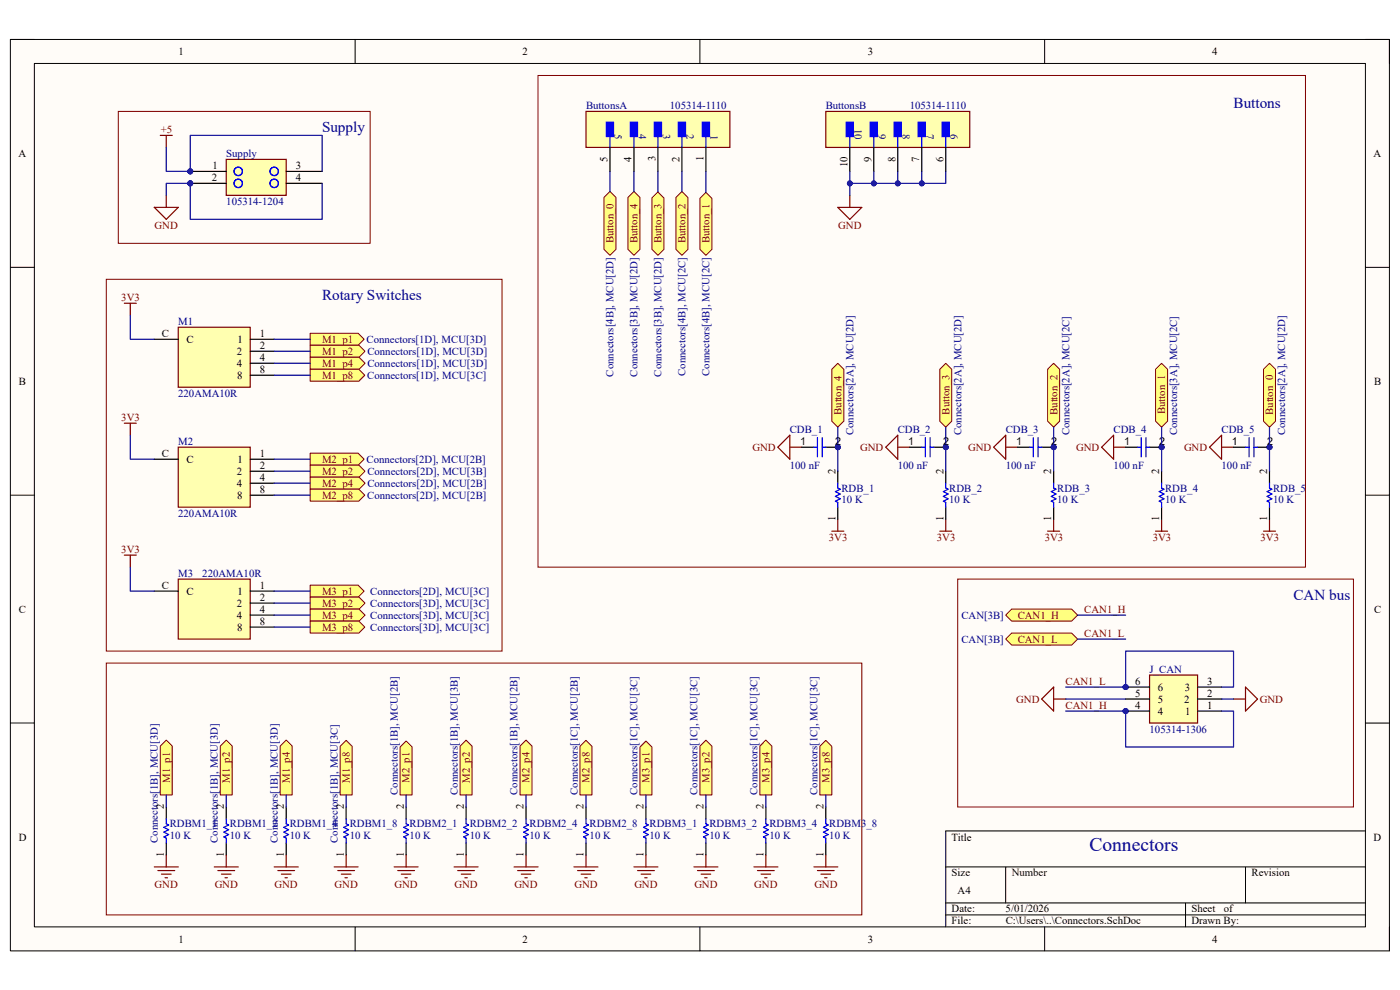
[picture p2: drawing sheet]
<svg xmlns="http://www.w3.org/2000/svg" width="297mm" height="210mm" viewBox="0 0 297 210" stroke-linecap="round" stroke-linejoin="round" font-family="sans-serif">
<path d="M2.2 8.4h292.6v193.3h-292.6z" fill-rule="evenodd" fill="#fffcf8"/>
<path d="M2.2 8.4h292.6v193.3h-292.6z" fill="none" stroke="#000" stroke-width=".21"/>
<path d="M7.3 13.5h282.4v183.1h-282.4z" fill-rule="evenodd" fill="#fffcf8"/>
<g fill="none" stroke="#000" stroke-width=".21">
<path d="M2.2 8.4h5.1M7.3 13.5h282.4v183.1h-282.4zM75.3 8.4v5.1M148.5 8.4v5.1M221.6 8.4v5.1M289.7 8.4h5.1v5.1M2.2 56.7h5.1M289.7 56.7h5.1M2.2 105h5.1M289.7 105.1h5.1M2.2 153.4h5.1M289.7 153.4h5.1"/>
<path d="M289.7 176.3h-89.1v20.3M75.3 196.6v5.1M148.5 196.6v5.1M200.6 183.9h89.1M200.6 191.5h89.1M200.6 194.1h89.1M213.4 183.9v7.6M221.6 196.6v5.1M251.5 191.5v5.1M264.2 183.9v7.6M294.8 196.6v5.1"/>
</g>
<circle cx="40.4" cy="36.4" r=".51" fill="#000080"/>
<circle cx="40.4" cy="36.4" r=".51" fill="none" stroke="#000080" stroke-width=".21"/>
<circle cx="40.4" cy="38.9" r=".51" fill="#000080"/>
<circle cx="40.4" cy="38.9" r=".51" fill="none" stroke="#000080" stroke-width=".21"/>
<path d="M48 33.8h12.7v7.6h-12.7z" fill-rule="evenodd" fill="#ffffb0"/>
<path d="M48 33.8h12.7v7.6h-12.7z" fill="none" stroke="#800000" stroke-width=".25"/>
<path d="M40.4 36.4h7.6" fill="none" stroke="#000" stroke-width=".25"/>
<circle cx="40.4" cy="36.4" r=".51" fill="#000080"/>
<circle cx="40.4" cy="36.4" r=".51" fill="none" stroke="#000080" stroke-width=".21"/>
<path d="M40.4 38.9h7.6" fill="none" stroke="#000" stroke-width=".25"/>
<circle cx="40.4" cy="38.9" r=".51" fill="#000080"/>
<circle cx="40.4" cy="38.9" r=".51" fill="none" stroke="#000080" stroke-width=".21"/>
<path d="M60.7 36.4h7.6M60.7 38.9h7.6" fill="none" stroke="#000" stroke-width=".25"/>
<g fill="none" stroke="#00f" stroke-width=".25">
<circle cx="50.5" cy="38.9" r=".89"/>
<circle cx="50.5" cy="36.4" r=".89"/>
<circle cx="58.2" cy="36.4" r=".89"/>
<circle cx="58.2" cy="38.9" r=".89"/>
</g>
<path d="M34 28.7h2.5M35.3 28.7v2.6M32.7 44h5.1l-2.5 2.5zM35.3 41.4v2.6M176.5 112.7h2.5M177.7 110.1v2.6" fill="none" stroke="#800000" stroke-width=".25"/>
<path d="M25.1 23.6h53.4v28h-53.4z" fill="none" stroke="#800000" stroke-width=".21"/>
<path d="M133.2 41.9l1.3-1.3 1.3 1.3v11l-1.3 1.3-1.3-1.3z" fill-rule="evenodd" fill="#ffff80"/>
<path d="M133.2 41.9l1.3-1.3 1.3 1.3v11l-1.3 1.3-1.3-1.3z" fill="none" stroke="#800000" stroke-width=".21"/>
<path d="M139.6 40.7l1.3 1.3v10.9l-1.3 1.3-1.3-1.3v-10.9z" fill-rule="evenodd" fill="#ffff80"/>
<path d="M139.6 40.7l1.3 1.3v10.9l-1.3 1.3-1.3-1.3v-10.9z" fill="none" stroke="#800000" stroke-width=".21"/>
<path d="M143.4 41.9l1.3-1.3 1.2 1.3v11l-1.2 1.3-1.3-1.3z" fill-rule="evenodd" fill="#ffff80"/>
<path d="M143.4 41.9l1.3-1.3 1.2 1.3v11l-1.2 1.3-1.3-1.3z" fill="none" stroke="#800000" stroke-width=".21"/>
<path d="M149.8 40.8l1.2 1.3v10.8l-1.2 1.3-1.3-1.3v-10.8z" fill-rule="evenodd" fill="#ffff80"/>
<path d="M149.8 40.8l1.2 1.3v10.8l-1.2 1.3-1.3-1.3v-10.8z" fill="none" stroke="#800000" stroke-width=".21"/>
<path d="M129.4 40.6l1.3 1.3v11l-1.3 1.3-1.3-1.3v-11z" fill-rule="evenodd" fill="#ffff80"/>
<path d="M129.4 40.6l1.3 1.3v11l-1.3 1.3-1.3-1.3v-11z" fill="none" stroke="#800000" stroke-width=".21"/>
<path d="M176.5 78.3l1.2-1.2 1.3 1.2v11.1l-1.3 1.2-1.2-1.2z" fill-rule="evenodd" fill="#ffff80"/>
<path d="M176.5 78.3l1.2-1.2 1.3 1.2v11.1l-1.3 1.2-1.2-1.2z" fill="none" stroke="#800000" stroke-width=".21"/>
<path d="M167.6 92.3v5.1l-2.6-2.5zM167.6 94.9h2.5M199.4 112.7h2.5M200.6 110.1v2.6" fill="none" stroke="#800000" stroke-width=".25"/>
<path d="M200.6 77.1l1.3 1.2v11.1l-1.3 1.2-1.2-1.2v-11.1z" fill-rule="evenodd" fill="#ffff80"/>
<path d="M200.6 77.1l1.3 1.2v11.1l-1.3 1.2-1.2-1.2v-11.1z" fill="none" stroke="#800000" stroke-width=".21"/>
<path d="M187.9 94.9l2.6-2.6v5.1zM190.5 94.9h2.5M222.3 112.7h2.5M223.5 110.1v2.6" fill="none" stroke="#800000" stroke-width=".25"/>
<path d="M222.3 78.3l1.2-1.2 1.3 1.2v11.1l-1.3 1.2-1.2-1.2z" fill-rule="evenodd" fill="#ffff80"/>
<path d="M222.3 78.3l1.2-1.2 1.3 1.2v11.1l-1.3 1.2-1.2-1.2z" fill="none" stroke="#800000" stroke-width=".21"/>
<path d="M210.8 94.9l2.6-2.6v5.1zM213.4 94.9h2.5M245.2 112.7h2.5M246.4 110.1v2.6" fill="none" stroke="#800000" stroke-width=".25"/>
<path d="M245.2 78.3l1.2-1.2 1.3 1.2v11.1l-1.3 1.2-1.2-1.2z" fill-rule="evenodd" fill="#ffff80"/>
<path d="M245.2 78.3l1.2-1.2 1.3 1.2v11.1l-1.3 1.2-1.2-1.2z" fill="none" stroke="#800000" stroke-width=".21"/>
<path d="M236.3 92.3v5.1l-2.6-2.5zM236.3 94.9h2.5M268.1 112.7h2.5M269.3 110.1v2.6" fill="none" stroke="#800000" stroke-width=".25"/>
<path d="M268.1 78.3l1.2-1.2 1.3 1.2v11.1l-1.3 1.2-1.2-1.2z" fill-rule="evenodd" fill="#ffff80"/>
<path d="M268.1 78.3l1.2-1.2 1.3 1.2v11.1l-1.3 1.2-1.2-1.2z" fill="none" stroke="#800000" stroke-width=".21"/>
<path d="M256.6 94.9l2.6-2.6v5.1zM259.2 94.9h2.5" fill="none" stroke="#800000" stroke-width=".25"/>
<path d="M37.8 69.4h15.3v12.7h-15.3z" fill-rule="evenodd" fill="#ffffb0"/>
<path d="M37.8 69.4h15.3v12.7h-15.3z" fill="none" stroke="#800000" stroke-width=".25"/>
<path d="M32.7 72h5.1M53.1 72h5.1M53.1 74.5h5.1M53.1 77.1h5.1M53.1 79.6h5.1" fill="none" stroke="#000" stroke-width=".25"/>
<path d="M37.8 94.9h15.3v12.7h-15.3z" fill-rule="evenodd" fill="#ffffb0"/>
<path d="M26.4 64.3h2.5M27.6 64.3v2.6M26.4 89.8h2.5M27.6 89.8v2.5M37.8 94.9h15.3v12.7h-15.3z" fill="none" stroke="#800000" stroke-width=".25"/>
<path d="M32.7 97.4h5.1M53.1 97.4h5.1M53.1 100h5.1M53.1 102.5h5.1M53.1 105h5.1" fill="none" stroke="#000" stroke-width=".25"/>
<path d="M65.8 70.7h10.2l1.2 1.3-1.2 1.2h-10.2z" fill-rule="evenodd" fill="#ffff80"/>
<path d="M65.8 70.7h10.2l1.2 1.3-1.2 1.2h-10.2z" fill="none" stroke="#800000" stroke-width=".21"/>
<path d="M65.8 73.2h10.4l1.2 1.3-1.2 1.3h-10.4z" fill-rule="evenodd" fill="#ffff80"/>
<path d="M65.8 73.2h10.4l1.2 1.3-1.2 1.3h-10.4z" fill="none" stroke="#800000" stroke-width=".21"/>
<path d="M65.8 75.8h10.4l1.2 1.3-1.2 1.2h-10.4z" fill-rule="evenodd" fill="#ffff80"/>
<path d="M65.8 75.8h10.4l1.2 1.3-1.2 1.2h-10.4z" fill="none" stroke="#800000" stroke-width=".21"/>
<path d="M65.8 78.3h10.3l1.3 1.3-1.3 1.3h-10.3z" fill-rule="evenodd" fill="#ffff80"/>
<path d="M65.8 78.3h10.3l1.3 1.3-1.3 1.3h-10.3z" fill="none" stroke="#800000" stroke-width=".21"/>
<path d="M65.8 96.1h10.2l1.2 1.3-1.2 1.3h-10.2z" fill-rule="evenodd" fill="#ffff80"/>
<path d="M65.8 96.1h10.2l1.2 1.3-1.2 1.3h-10.2z" fill="none" stroke="#800000" stroke-width=".21"/>
<path d="M65.8 98.7h10.4l1.2 1.3-1.2 1.2h-10.4z" fill-rule="evenodd" fill="#ffff80"/>
<path d="M65.8 98.7h10.4l1.2 1.3-1.2 1.2h-10.4z" fill="none" stroke="#800000" stroke-width=".21"/>
<path d="M65.8 101.2h10.4l1.2 1.3-1.2 1.3h-10.4z" fill-rule="evenodd" fill="#ffff80"/>
<path d="M65.8 101.2h10.4l1.2 1.3-1.2 1.3h-10.4z" fill="none" stroke="#800000" stroke-width=".21"/>
<path d="M65.8 103.8h10.3l1.3 1.2-1.3 1.3h-10.3z" fill-rule="evenodd" fill="#ffff80"/>
<path d="M114.1 16h162.9v104.3h-162.9zM22.6 59.3h83.9v78.8h-83.9zM65.8 103.8h10.3l1.3 1.2-1.3 1.3h-10.3z" fill="none" stroke="#800000" stroke-width=".21"/>
<path d="M37.8 122.9h15.3v12.7h-15.3z" fill-rule="evenodd" fill="#ffffb0"/>
<path d="M26.4 117.8h2.5M27.6 117.8v2.5M37.8 122.9h15.3v12.7h-15.3z" fill="none" stroke="#800000" stroke-width=".25"/>
<path d="M32.7 125.4h5.1M53.1 125.4h5.1M53.1 127.9h5.1M53.1 130.5h5.1M53.1 133h5.1" fill="none" stroke="#000" stroke-width=".25"/>
<path d="M65.8 124.1h10.2l1.2 1.3-1.2 1.3h-10.2z" fill-rule="evenodd" fill="#ffff80"/>
<path d="M65.8 124.1h10.2l1.2 1.3-1.2 1.3h-10.2z" fill="none" stroke="#800000" stroke-width=".21"/>
<path d="M65.8 126.7h10.4l1.2 1.2-1.2 1.3h-10.4z" fill-rule="evenodd" fill="#ffff80"/>
<path d="M65.8 126.7h10.4l1.2 1.2-1.2 1.3h-10.4z" fill="none" stroke="#800000" stroke-width=".21"/>
<path d="M65.8 129.2h10.4l1.2 1.3-1.2 1.3h-10.4z" fill-rule="evenodd" fill="#ffff80"/>
<path d="M65.8 129.2h10.4l1.2 1.3-1.2 1.3h-10.4z" fill="none" stroke="#800000" stroke-width=".21"/>
<path d="M65.8 131.8h10.3l1.3 1.2-1.3 1.3h-10.3z" fill-rule="evenodd" fill="#ffff80"/>
<path d="M65.8 131.8h10.3l1.3 1.2-1.3 1.3h-10.3z" fill="none" stroke="#800000" stroke-width=".21"/>
<g fill="none" stroke="#800000" stroke-width=".25">
<path d="M32.7 183.9h5.1M33.5 184.7h3.6M34.3 185.4h2M35 186.2h.5M35.3 181.4v2.5M45.5 183.9h5M46.2 184.7h3.6M47 185.4h2M47.7 186.2h.5M48 181.4v2.5M58.2 183.9h5.1M58.9 184.7h3.6"/>
<path d="M59.7 185.4h2M60.5 186.2h.5M60.7 181.4v2.5M70.9 183.9h5.1M71.7 184.7h3.5M72.4 185.4h2.1M73.2 186.2h.5M73.4 181.4v2.5M83.6 183.9h5.1M84.4 184.7h3.5M85.1 185.4h2.1M85.9 186.2h.5"/>
<path d="M86.2 181.4v2.5M96.3 183.9h5.1M97.1 184.7h3.6M97.9 185.4h2M98.6 186.2h.5M98.9 181.4v2.5M109.1 183.9h5M109.8 184.7h3.6M110.6 185.4h2M111.3 186.2h.6M111.6 181.4v2.5M121.8 183.9h5.1"/>
<path d="M122.5 184.7h3.6M123.3 185.4h2M124.1 186.2h.5M124.3 181.4v2.5M134.5 183.9h5.1M135.3 184.7h3.5M136 185.4h2.1M136.8 186.2h.5M137 181.4v2.5M147.2 183.9h5.1M148 184.7h3.5M148.7 185.4h2.1"/>
<path d="M149.5 186.2h.5M149.8 181.4v2.5M159.9 183.9h5.1M160.7 184.7h3.6M161.5 185.4h2M162.2 186.2h.5M162.5 181.4v2.5M172.7 183.9h5M173.4 184.7h3.6M174.2 185.4h2M174.9 186.2h.6M175.2 181.4v2.5"/>
</g>
<path d="M34 158.3l1.3-1.3 1.2 1.3v10.3h-2.5z" fill-rule="evenodd" fill="#ffff80"/>
<path d="M34 158.3l1.3-1.3 1.2 1.3v10.3h-2.5z" fill="none" stroke="#800000" stroke-width=".21"/>
<path d="M48 157l1.3 1.3v10.3h-2.6v-10.3z" fill-rule="evenodd" fill="#ffff80"/>
<path d="M48 157l1.3 1.3v10.3h-2.6v-10.3z" fill="none" stroke="#800000" stroke-width=".21"/>
<path d="M60.7 157l1.3 1.3v10.3h-2.6v-10.3z" fill-rule="evenodd" fill="#ffff80"/>
<path d="M60.7 157l1.3 1.3v10.3h-2.6v-10.3z" fill="none" stroke="#800000" stroke-width=".21"/>
<path d="M72.2 158.3l1.2-1.2 1.3 1.2v10.3h-2.5z" fill-rule="evenodd" fill="#ffff80"/>
<path d="M72.2 158.3l1.2-1.2 1.3 1.2v10.3h-2.5z" fill="none" stroke="#800000" stroke-width=".21"/>
<path d="M84.9 158.5l1.3-1.3 1.2 1.3v10.1h-2.5z" fill-rule="evenodd" fill="#ffff80"/>
<path d="M84.9 158.5l1.3-1.3 1.2 1.3v10.1h-2.5z" fill="none" stroke="#800000" stroke-width=".21"/>
<path d="M97.6 158.3l1.3-1.3 1.2 1.3v10.3h-2.5z" fill-rule="evenodd" fill="#ffff80"/>
<path d="M97.6 158.3l1.3-1.3 1.2 1.3v10.3h-2.5z" fill="none" stroke="#800000" stroke-width=".21"/>
<path d="M111.6 157l1.3 1.3v10.3h-2.6v-10.3z" fill-rule="evenodd" fill="#ffff80"/>
<path d="M111.6 157l1.3 1.3v10.3h-2.6v-10.3z" fill="none" stroke="#800000" stroke-width=".21"/>
<path d="M123 158.3l1.3-1.2 1.3 1.2v10.3h-2.6z" fill-rule="evenodd" fill="#ffff80"/>
<path d="M123 158.3l1.3-1.2 1.3 1.2v10.3h-2.6z" fill="none" stroke="#800000" stroke-width=".21"/>
<path d="M135.8 158.5l1.2-1.3 1.3 1.3v10.1h-2.5z" fill-rule="evenodd" fill="#ffff80"/>
<path d="M135.8 158.5l1.2-1.3 1.3 1.3v10.1h-2.5z" fill="none" stroke="#800000" stroke-width=".21"/>
<path d="M148.5 158.3l1.3-1.3 1.2 1.3v10.3h-2.5z" fill-rule="evenodd" fill="#ffff80"/>
<path d="M148.5 158.3l1.3-1.3 1.2 1.3v10.3h-2.5z" fill="none" stroke="#800000" stroke-width=".21"/>
<path d="M162.5 157l1.2 1.3v10.3h-2.5v-10.3z" fill-rule="evenodd" fill="#ffff80"/>
<path d="M162.5 157l1.2 1.3v10.3h-2.5v-10.3z" fill="none" stroke="#800000" stroke-width=".21"/>
<path d="M175.2 157.1l1.3 1.2v10.3h-2.6v-10.3z" fill-rule="evenodd" fill="#ffff80"/>
<path d="M22.6 140.7h160.2v53.4h-160.2zM175.2 157.1l1.3 1.2v10.3h-2.6v-10.3z" fill="none" stroke="#800000" stroke-width=".21"/>
<path d="M175.2 23.6h30.5v7.7h-30.5z" fill-rule="evenodd" fill="#ffffb0"/>
<path d="M175.2 23.6h30.5v7.7h-30.5z" fill="none" stroke="#800000" stroke-width=".25"/>
<path d="M199.9 25.9h1.5v3.1h-1.5z" fill-rule="evenodd" fill="#00f"/>
<path d="M199.9 25.9h1.5v3.1h-1.5zM200.6 28.2v3.1" fill="none" stroke="#00f" stroke-width=".25"/>
<path d="M194.8 25.9h1.5v3.1h-1.5z" fill-rule="evenodd" fill="#00f"/>
<path d="M194.8 25.9h1.5v3.1h-1.5zM195.5 28.2v3.1" fill="none" stroke="#00f" stroke-width=".25"/>
<path d="M189.7 25.9h1.5v3.1h-1.5z" fill-rule="evenodd" fill="#00f"/>
<path d="M189.7 25.9h1.5v3.1h-1.5zM190.5 28.2v3.1" fill="none" stroke="#00f" stroke-width=".25"/>
<path d="M184.6 25.9h1.5v3.1h-1.5z" fill-rule="evenodd" fill="#00f"/>
<path d="M184.6 25.9h1.5v3.1h-1.5zM185.4 28.2v3.1" fill="none" stroke="#00f" stroke-width=".25"/>
<path d="M179.5 25.9h1.5v3.1h-1.5z" fill-rule="evenodd" fill="#00f"/>
<path d="M179.5 25.9h1.5v3.1h-1.5zM180.3 28.2v3.1" fill="none" stroke="#00f" stroke-width=".25"/>
<path d="M180.3 31.3v5.1M185.4 31.3v5.1M190.5 31.3v5.1M195.5 31.3v5.1M200.6 31.3v5.1" fill="none" stroke="#000" stroke-width=".25"/>
<path d="M124.3 23.6h30.5v7.7h-30.5z" fill-rule="evenodd" fill="#ffffb0"/>
<path d="M124.3 23.6h30.5v7.7h-30.5z" fill="none" stroke="#800000" stroke-width=".25"/>
<path d="M149 25.9h1.5v3.1h-1.5z" fill-rule="evenodd" fill="#00f"/>
<path d="M149 25.9h1.5v3.1h-1.5zM149.8 28.2v3.1" fill="none" stroke="#00f" stroke-width=".25"/>
<path d="M143.9 25.9h1.5v3.1h-1.5z" fill-rule="evenodd" fill="#00f"/>
<path d="M143.9 25.9h1.5v3.1h-1.5zM144.7 28.2v3.1" fill="none" stroke="#00f" stroke-width=".25"/>
<path d="M138.8 25.9h1.5v3.1h-1.5z" fill-rule="evenodd" fill="#00f"/>
<path d="M138.8 25.9h1.5v3.1h-1.5zM139.6 28.2v3.1" fill="none" stroke="#00f" stroke-width=".25"/>
<path d="M133.7 25.9h1.6v3.1h-1.6z" fill-rule="evenodd" fill="#00f"/>
<path d="M133.7 25.9h1.6v3.1h-1.6zM134.5 28.2v3.1" fill="none" stroke="#00f" stroke-width=".25"/>
<path d="M128.6 25.9h1.6v3.1h-1.6z" fill-rule="evenodd" fill="#00f"/>
<path d="M128.6 25.9h1.6v3.1h-1.6zM129.4 28.2v3.1" fill="none" stroke="#00f" stroke-width=".25"/>
<path d="M129.4 31.3v5.1M134.5 31.3v5.1M139.6 31.3v5.1M144.7 31.3v5.1M149.8 31.3v5.1" fill="none" stroke="#000" stroke-width=".25"/>
<path d="M177.7 44h5.1l-2.5 2.5zM180.3 41.4v2.6M221 148.3l2.5-2.5v5zM223.5 148.3h2.6" fill="none" stroke="#800000" stroke-width=".25"/>
<path d="M203.2 122.9h83.9v48.3h-83.9z" fill="none" stroke="#800000" stroke-width=".21"/>
<circle cx="177.7" cy="94.9" r=".51" fill="#000080"/>
<circle cx="177.7" cy="94.9" r=".51" fill="none" stroke="#000080" stroke-width=".21"/>
<path d="M170.1 94.9h2.6M175.2 94.9h2.5" fill="none" stroke="#000" stroke-width=".25"/>
<circle cx="177.7" cy="94.9" r=".51" fill="#000080"/>
<circle cx="177.7" cy="94.9" r=".51" fill="none" stroke="#000080" stroke-width=".21"/>
<path d="M172.7 94.9h.7M173.4 92.8v4.1M174.4 92.8v4.1M174.4 94.9h.8M177.7 102.5v1l.6 .3-1.1 .5 1.1 .5-1.1 .5 1.1 .5-1.1 .5 .5 .3v1M200.6 102.5v1l.5 .3-1 .5 1 .5-1 .5 1 .5-1 .5 .5 .3v1M223.5 102.5v1l.5 .3-1 .5 1 .5-1 .5 1 .5-1 .5 .5 .3v1M246.4 102.5v1l.5 .3-1 .5 1 .5-1 .5 1 .5-1 .5 .5 .3v1M269.3 102.5v1l.5 .3-1 .5 1 .5-1 .5 1 .5-1 .5 .5 .3v1" fill="none" stroke="#00f" stroke-width=".25"/>
<path d="M177.7 100v2.5M200.6 100v2.5M223.5 100v2.5M246.4 100v2.5M269.3 100v2.5M177.7 107.6v2.5M200.6 107.6v2.5M223.5 107.6v2.5M246.4 107.6v2.5M269.3 107.6v2.5" fill="none" stroke="#000" stroke-width=".25"/>
<circle cx="200.6" cy="94.9" r=".51" fill="#000080"/>
<circle cx="200.6" cy="94.9" r=".51" fill="none" stroke="#000080" stroke-width=".21"/>
<path d="M193 94.9h2.5M198.1 94.9h2.5" fill="none" stroke="#000" stroke-width=".25"/>
<circle cx="200.6" cy="94.9" r=".51" fill="#000080"/>
<circle cx="200.6" cy="94.9" r=".51" fill="none" stroke="#000080" stroke-width=".21"/>
<path d="M195.5 94.9h.8M196.3 92.8v4.1M197.3 92.8v4.1M197.3 94.9h.8" fill="none" stroke="#00f" stroke-width=".25"/>
<circle cx="223.5" cy="94.9" r=".51" fill="#000080"/>
<circle cx="223.5" cy="94.9" r=".51" fill="none" stroke="#000080" stroke-width=".21"/>
<path d="M215.9 94.9h2.6M221 94.9h2.5" fill="none" stroke="#000" stroke-width=".25"/>
<circle cx="223.5" cy="94.9" r=".51" fill="#000080"/>
<circle cx="223.5" cy="94.9" r=".51" fill="none" stroke="#000080" stroke-width=".21"/>
<path d="M218.5 94.9h.7M219.2 92.8v4.1M220.2 92.8v4.1M220.2 94.9h.8" fill="none" stroke="#00f" stroke-width=".25"/>
<circle cx="246.4" cy="94.9" r=".51" fill="#000080"/>
<circle cx="246.4" cy="94.9" r=".51" fill="none" stroke="#000080" stroke-width=".21"/>
<path d="M238.8 94.9h2.5M243.9 94.9h2.5" fill="none" stroke="#000" stroke-width=".25"/>
<circle cx="246.4" cy="94.9" r=".51" fill="#000080"/>
<circle cx="246.4" cy="94.9" r=".51" fill="none" stroke="#000080" stroke-width=".21"/>
<path d="M241.3 94.9h.8M242.1 92.8v4.1M243.1 92.8v4.1M243.1 94.9h.8" fill="none" stroke="#00f" stroke-width=".25"/>
<circle cx="269.3" cy="94.9" r=".51" fill="#000080"/>
<circle cx="269.3" cy="94.9" r=".51" fill="none" stroke="#000080" stroke-width=".21"/>
<path d="M261.7 94.9h2.5M266.8 94.9h2.5" fill="none" stroke="#000" stroke-width=".25"/>
<circle cx="269.3" cy="94.9" r=".51" fill="#000080"/>
<circle cx="269.3" cy="94.9" r=".51" fill="none" stroke="#000080" stroke-width=".21"/>
<g fill="none" stroke="#00f" stroke-width=".25">
<path d="M264.2 94.9h.8M265 92.8v4.1M266 92.8v4.1M266 94.9h.8M35.3 173.7v1.1l.5 .2-1 .5 1 .5-1 .5 1 .5-1 .5 .5 .3v1M48 173.7v1.1l.5 .2-1 .5 1 .5-1 .5 1 .5-1 .5 .5 .3v1M60.7 173.7v1.1l.5 .2-1 .5 1 .5-1 .5 1 .5-1 .5 .5 .3v1M73.4 173.7v1.1l.5 .2-1 .5 1 .5-1 .5 1 .5-1 .5 .5 .3v1M86.2 173.7v1.1l.5 .2-1 .5 1 .5-1 .5 1 .5-1 .5 .5 .3v1M98.9 173.7v1.1l.5 .2-1 .5 1 .5-1 .5 1 .5-1 .5 .5 .3v1M111.6 173.7v1.1l.5 .2-1 .5 1 .5-1 .5 1 .5-1 .5 .5 .3v1M124.3 173.7v1.1l.5 .2-1 .5 1 .5-1 .5 1 .5-1 .5 .5 .3v1"/>
<path d="M137 173.7v1.1l.6 .2-1.1 .5 1.1 .5-1.1 .5 1.1 .5-1.1 .5 .5 .3v1M149.8 173.7v1.1l.5 .2-1.1 .5 1.1 .5-1.1 .5 1.1 .5-1.1 .5 .6 .3v1M162.5 173.7v1.1l.5 .2-1 .5 1 .5-1 .5 1 .5-1 .5 .5 .3v1M175.2 173.7v1.1l.5 .2-1 .5 1 .5-1 .5 1 .5-1 .5 .5 .3v1"/>
</g>
<g fill="none" stroke="#000" stroke-width=".25">
<path d="M35.3 171.2v2.5M35.3 178.8v2.6M48 171.2v2.5M48 178.8v2.6M60.7 171.2v2.5M60.7 178.8v2.6M73.4 171.2v2.5M73.4 178.8v2.6M86.2 171.2v2.5M86.2 178.8v2.6M98.9 171.2v2.5M98.9 178.8v2.6"/>
<path d="M111.6 171.2v2.5M111.6 178.8v2.6M124.3 171.2v2.5M124.3 178.8v2.6M137 171.2v2.5M137 178.8v2.6M149.8 171.2v2.5M149.8 178.8v2.6M162.5 171.2v2.5M162.5 178.8v2.6M175.2 171.2v2.5M175.2 178.8v2.6"/>
</g>
<path d="M261.7 148.3h2.5M264.2 145.8l2.6 2.5-2.6 2.5z" fill="none" stroke="#800000" stroke-width=".25"/>
<circle cx="238.8" cy="150.8" r=".51" fill="#000080"/>
<circle cx="238.8" cy="150.8" r=".51" fill="none" stroke="#000080" stroke-width=".21"/>
<circle cx="238.8" cy="145.8" r=".51" fill="#000080"/>
<circle cx="238.8" cy="145.8" r=".51" fill="none" stroke="#000080" stroke-width=".21"/>
<path d="M243.9 143.2h10.2v10.2h-10.2z" fill-rule="evenodd" fill="#ffffb0"/>
<path d="M243.9 143.2h10.2v10.2h-10.2z" fill="none" stroke="#800000" stroke-width=".25"/>
<path d="M238.8 150.8h5.1M254.1 150.8h5.1M254.1 148.3h5.1M254.1 145.8h5.1" fill="none" stroke="#000" stroke-width=".25"/>
<circle cx="238.8" cy="150.8" r=".51" fill="#000080"/>
<circle cx="238.8" cy="150.8" r=".51" fill="none" stroke="#000080" stroke-width=".21"/>
<path d="M238.8 148.3h5.1M238.8 145.8h5.1" fill="none" stroke="#000" stroke-width=".25"/>
<circle cx="238.8" cy="145.8" r=".51" fill="#000080"/>
<circle cx="238.8" cy="145.8" r=".51" fill="none" stroke="#000080" stroke-width=".21"/>
<path d="M214.6 129.2h12.8l1.2 1.3-1.2 1.3h-12.8l-1.2-1.3z" fill-rule="evenodd" fill="#ffff80"/>
<path d="M214.6 129.2h12.8l1.2 1.3-1.2 1.3h-12.8l-1.2-1.3z" fill="none" stroke="#800000" stroke-width=".21"/>
<path d="M40.4 38.9h-5.1v2.5" fill="none" stroke="#000080" stroke-width=".25"/>
<circle cx="40.4" cy="38.9" r=".51" fill="#000080"/>
<circle cx="40.4" cy="38.9" r=".51" fill="none" stroke="#000080" stroke-width=".21"/>
<path d="M35.3 31.3v5.1h5.1" fill="none" stroke="#000080" stroke-width=".25"/>
<circle cx="40.4" cy="36.4" r=".51" fill="#000080"/>
<circle cx="40.4" cy="36.4" r=".51" fill="none" stroke="#000080" stroke-width=".21"/>
<path d="M177.7 90.6v9.4" fill="none" stroke="#000080" stroke-width=".25"/>
<circle cx="177.7" cy="94.9" r=".51" fill="#000080"/>
<circle cx="177.7" cy="94.9" r=".51" fill="none" stroke="#000080" stroke-width=".21"/>
<path d="M200.6 90.6v9.4" fill="none" stroke="#000080" stroke-width=".25"/>
<circle cx="200.6" cy="94.9" r=".51" fill="#000080"/>
<circle cx="200.6" cy="94.9" r=".51" fill="none" stroke="#000080" stroke-width=".21"/>
<path d="M223.5 90.6v9.4" fill="none" stroke="#000080" stroke-width=".25"/>
<circle cx="223.5" cy="94.9" r=".51" fill="#000080"/>
<circle cx="223.5" cy="94.9" r=".51" fill="none" stroke="#000080" stroke-width=".21"/>
<path d="M246.4 90.6v9.4" fill="none" stroke="#000080" stroke-width=".25"/>
<circle cx="246.4" cy="94.9" r=".51" fill="#000080"/>
<circle cx="246.4" cy="94.9" r=".51" fill="none" stroke="#000080" stroke-width=".21"/>
<path d="M269.3 90.6v9.4" fill="none" stroke="#000080" stroke-width=".25"/>
<circle cx="269.3" cy="94.9" r=".51" fill="#000080"/>
<circle cx="269.3" cy="94.9" r=".51" fill="none" stroke="#000080" stroke-width=".21"/>
<g fill="none" stroke="#000080" stroke-width=".25">
<path d="M180.3 36.4v5M27.6 66.9v5.1h5.1M58.2 72h7.6M58.2 74.5h7.6M58.2 77.1h7.6M58.2 79.6h7.6M27.6 92.3v5.1h5.1M58.2 97.4h7.6M58.2 100h7.6M58.2 102.5h7.6M58.2 105h7.6M27.6 120.3v5.1h5.1"/>
<path d="M58.2 125.4h7.6M58.2 127.9h7.6M58.2 130.5h7.6M58.2 133h7.6M35.3 168.6v2.6M48 168.6v2.6M60.7 168.6v2.6M73.4 168.6v2.6M86.2 168.6v2.6M98.9 168.6v2.6M111.6 168.6v2.6M124.3 168.6v2.6"/>
<path d="M137 168.6v2.6M149.8 168.6v2.6M162.5 168.6v2.6M175.2 168.6v2.6"/>
</g>
<circle cx="180.3" cy="38.9" r=".51" fill="#000080"/>
<circle cx="180.3" cy="38.9" r=".51" fill="none" stroke="#000080" stroke-width=".21"/>
<path d="M185.4 36.4v2.5h-5.1" fill="none" stroke="#000080" stroke-width=".25"/>
<circle cx="180.3" cy="38.9" r=".51" fill="#000080"/>
<circle cx="180.3" cy="38.9" r=".51" fill="none" stroke="#000080" stroke-width=".21"/>
<circle cx="185.4" cy="38.9" r=".51" fill="#000080"/>
<circle cx="185.4" cy="38.9" r=".51" fill="none" stroke="#000080" stroke-width=".21"/>
<path d="M200.6 36.4v2.5h-15.2" fill="none" stroke="#000080" stroke-width=".25"/>
<circle cx="185.4" cy="38.9" r=".51" fill="#000080"/>
<circle cx="185.4" cy="38.9" r=".51" fill="none" stroke="#000080" stroke-width=".21"/>
<circle cx="190.5" cy="38.9" r=".51" fill="#000080"/>
<circle cx="190.5" cy="38.9" r=".51" fill="none" stroke="#000080" stroke-width=".21"/>
<circle cx="195.5" cy="38.9" r=".51" fill="#000080"/>
<circle cx="195.5" cy="38.9" r=".51" fill="none" stroke="#000080" stroke-width=".21"/>
<path d="M195.5 36.4v2.5" fill="none" stroke="#000080" stroke-width=".25"/>
<circle cx="195.5" cy="38.9" r=".51" fill="#000080"/>
<circle cx="195.5" cy="38.9" r=".51" fill="none" stroke="#000080" stroke-width=".21"/>
<path d="M190.5 36.4v2.5" fill="none" stroke="#000080" stroke-width=".25"/>
<circle cx="190.5" cy="38.9" r=".51" fill="#000080"/>
<circle cx="190.5" cy="38.9" r=".51" fill="none" stroke="#000080" stroke-width=".21"/>
<path d="M40.4 38.9v7.6h27.9v-7.6" fill="none" stroke="#000080" stroke-width=".25"/>
<circle cx="40.4" cy="38.9" r=".51" fill="#000080"/>
<circle cx="40.4" cy="38.9" r=".51" fill="none" stroke="#000080" stroke-width=".21"/>
<path d="M40.4 36.4v-7.7h27.9v7.7" fill="none" stroke="#000080" stroke-width=".25"/>
<circle cx="40.4" cy="36.4" r=".51" fill="#000080"/>
<circle cx="40.4" cy="36.4" r=".51" fill="none" stroke="#000080" stroke-width=".21"/>
<path d="M129.4 36.4v4.2M134.5 36.4v4.2M139.6 36.4v4.3M144.7 36.4v4.2M149.8 36.4v4.4M226.1 148.3h12.7M238.8 150.8v7.7h22.9v-7.7h-2.5M259.2 148.3h2.5" fill="none" stroke="#000080" stroke-width=".25"/>
<circle cx="238.8" cy="150.8" r=".51" fill="#000080"/>
<circle cx="238.8" cy="150.8" r=".51" fill="none" stroke="#000080" stroke-width=".21"/>
<path d="M226.1 150.8h12.7" fill="none" stroke="#000080" stroke-width=".25"/>
<circle cx="238.8" cy="150.8" r=".51" fill="#000080"/>
<circle cx="238.8" cy="150.8" r=".51" fill="none" stroke="#000080" stroke-width=".21"/>
<path d="M226.1 145.8h12.7" fill="none" stroke="#000080" stroke-width=".25"/>
<circle cx="238.8" cy="145.8" r=".51" fill="#000080"/>
<circle cx="238.8" cy="145.8" r=".51" fill="none" stroke="#000080" stroke-width=".21"/>
<path d="M238.8 145.8v-7.7h22.9v7.7h-2.5" fill="none" stroke="#000080" stroke-width=".25"/>
<circle cx="238.8" cy="145.8" r=".51" fill="#000080"/>
<circle cx="238.8" cy="145.8" r=".51" fill="none" stroke="#000080" stroke-width=".21"/>
<path d="M228.6 130.5h10.2" fill="none" stroke="#000080" stroke-width=".25"/>
<path d="M214.6 134.3h12.8l1.2 1.3-1.2 1.2h-12.8l-1.2-1.2z" fill-rule="evenodd" fill="#ffff80"/>
<path d="M214.6 134.3h12.8l1.2 1.3-1.2 1.2h-12.8l-1.2-1.2z" fill="none" stroke="#800000" stroke-width=".21"/>
<path d="M228.6 135.6h10.2" fill="none" stroke="#000080" stroke-width=".25"/>
<text font-size="4.1" fill="#000080" x="231.1" y="180.5">Connectors</text>
<g font-size="3.2" fill="#000080">
<text x="261.7" y="22.9">Buttons</text>
<text x="68.3" y="28">Supply</text>
<text x="68.3" y="63.6">Rotary Switches</text>
<text x="274.4" y="127.2">CAN bus</text>
</g>
<g font-size="2.3">
<text x="37.9" y="11.7">1</text>
<text x="110.9" y="11.7">2</text>
<text x="184.1" y="11.7">3</text>
<text x="257.1" y="11.7">4</text>
<text x="3.9" y="33.3">A</text>
<text x="45.1" y="35.9">1</text>
<text x="62.7" y="35.9">3</text>
<text x="128.9" y="34.3" transform="rotate(-90 128.9 34.3)">5</text>
<text x="134" y="34.4" transform="rotate(-90 134 34.4)">4</text>
<text x="139.1" y="34.2" transform="rotate(-90 139.1 34.2)">3</text>
<text x="144.2" y="34.4" transform="rotate(-90 144.2 34.4)">2</text>
<text x="149.3" y="34.2" transform="rotate(-90 149.3 34.2)">1</text>
<text x="179.8" y="35.5" transform="rotate(-90 179.8 35.5)">10</text>
<text x="184.9" y="34.3" transform="rotate(-90 184.9 34.3)">9</text>
<text x="189.9" y="34.3" transform="rotate(-90 189.9 34.3)">8</text>
<text x="195" y="34.3" transform="rotate(-90 195 34.3)">7</text>
<text x="200.2" y="34.4" transform="rotate(-90 200.2 34.4)">6</text>
<text x="291.4" y="33.3">A</text>
<text x="44.9" y="38.4">2</text>
<text x="62.7" y="38.4">4</text>
<text x="34.3" y="71.5">C</text>
<text x="55.1" y="71.5">1</text>
<text x="39.6" y="72.7">C</text>
<text x="50.2" y="75.3">2</text>
<text x="50.2" y="77.8">4</text>
<text x="50.4" y="72.7">1</text>
<text x="55.1" y="74">2</text>
<text x="55.1" y="76.5">4</text>
<text x="4" y="81.6">B</text>
<text x="50.3" y="80.3">8</text>
<text x="55.1" y="79.1">8</text>
<text x="291.5" y="81.6">B</text>
<text x="169.8" y="94.4">1</text>
<text x="177.2" y="94.4">2</text>
<text x="192.7" y="94.4">1</text>
<text x="200.1" y="94.4">2</text>
<text x="215.6" y="94.4">1</text>
<text x="223" y="94.4">2</text>
<text x="238.5" y="94.4">1</text>
<text x="245.9" y="94.4">2</text>
<text x="261.4" y="94.4">1</text>
<text x="268.8" y="94.4">2</text>
<text x="34.3" y="96.9">C</text>
<text x="39.6" y="98.2">C</text>
<text x="50.2" y="100.7">2</text>
<text x="50.4" y="98.2">1</text>
<text x="55.1" y="96.9">1</text>
<text x="55.1" y="99.4">2</text>
<text x="55.1" y="102">4</text>
<text x="177.2" y="100.5" transform="rotate(-90 177.2 100.5)">2</text>
<text x="200.2" y="100.5" transform="rotate(-90 200.2 100.5)">2</text>
<text x="223" y="100.5" transform="rotate(-90 223 100.5)">2</text>
<text x="245.9" y="100.5" transform="rotate(-90 245.9 100.5)">2</text>
<text x="268.8" y="100.5" transform="rotate(-90 268.8 100.5)">2</text>
<text x="50.2" y="103.3">4</text>
<text x="50.3" y="105.8">8</text>
<text x="55.1" y="104.5">8</text>
<text x="177.2" y="110.5" transform="rotate(-90 177.2 110.5)">1</text>
<text x="200.2" y="110.5" transform="rotate(-90 200.2 110.5)">1</text>
<text x="223" y="110.5" transform="rotate(-90 223 110.5)">1</text>
<text x="245.9" y="110.5" transform="rotate(-90 245.9 110.5)">1</text>
<text x="268.8" y="110.5" transform="rotate(-90 268.8 110.5)">1</text>
<text x="34.3" y="124.9">C</text>
<text x="55.1" y="124.9">1</text>
<text x="4" y="130">C</text>
<text x="39.6" y="126.2">C</text>
<text x="50.2" y="128.7">2</text>
<text x="50.2" y="131.2">4</text>
<text x="50.4" y="126.2">1</text>
<text x="55.1" y="127.4">2</text>
<text x="55.1" y="130">4</text>
<text x="291.5" y="130">C</text>
<text x="50.3" y="133.8">8</text>
<text x="55.1" y="132.5">8</text>
<text x="240.8" y="145.2">6</text>
<text x="240.8" y="147.8">5</text>
<text x="245.7" y="149.1">5</text>
<text x="245.7" y="146.5">6</text>
<text x="251.2" y="149.1">2</text>
<text x="251.3" y="146.5">3</text>
<text x="256.1" y="147.8">2</text>
<text x="256.1" y="145.2">3</text>
<text x="240.8" y="150.3">4</text>
<text x="245.7" y="151.6">4</text>
<text x="251.4" y="151.6">1</text>
<text x="256.1" y="150.3">1</text>
<text x="34.8" y="171.7" transform="rotate(-90 34.8 171.7)">2</text>
<text x="47.5" y="171.7" transform="rotate(-90 47.5 171.7)">2</text>
<text x="60.2" y="171.7" transform="rotate(-90 60.2 171.7)">2</text>
<text x="72.9" y="171.7" transform="rotate(-90 72.9 171.7)">2</text>
<text x="85.6" y="171.7" transform="rotate(-90 85.6 171.7)">2</text>
<text x="98.4" y="171.7" transform="rotate(-90 98.4 171.7)">2</text>
<text x="111.1" y="171.7" transform="rotate(-90 111.1 171.7)">2</text>
<text x="123.8" y="171.7" transform="rotate(-90 123.8 171.7)">2</text>
<text x="136.5" y="171.7" transform="rotate(-90 136.5 171.7)">2</text>
<text x="149.3" y="171.7" transform="rotate(-90 149.3 171.7)">2</text>
<text x="162" y="171.7" transform="rotate(-90 162 171.7)">2</text>
<text x="174.7" y="171.7" transform="rotate(-90 174.7 171.7)">2</text>
<text x="4" y="178.3">D</text>
<text x="201.9" y="178.3">Title</text>
<text x="291.4" y="178.3">D</text>
<text x="34.8" y="181.7" transform="rotate(-90 34.8 181.7)">1</text>
<text x="47.5" y="181.7" transform="rotate(-90 47.5 181.7)">1</text>
<text x="60.2" y="181.7" transform="rotate(-90 60.2 181.7)">1</text>
<text x="72.9" y="181.7" transform="rotate(-90 72.9 181.7)">1</text>
<text x="85.6" y="181.7" transform="rotate(-90 85.6 181.7)">1</text>
<text x="98.4" y="181.7" transform="rotate(-90 98.4 181.7)">1</text>
<text x="111.1" y="181.7" transform="rotate(-90 111.1 181.7)">1</text>
<text x="123.8" y="181.7" transform="rotate(-90 123.8 181.7)">1</text>
<text x="136.5" y="181.7" transform="rotate(-90 136.5 181.7)">1</text>
<text x="149.3" y="181.7" transform="rotate(-90 149.3 181.7)">1</text>
<text x="162" y="181.7" transform="rotate(-90 162 181.7)">1</text>
<text x="174.7" y="181.7" transform="rotate(-90 174.7 181.7)">1</text>
<text x="201.9" y="185.9">Size</text>
<text x="214.6" y="185.9">Number</text>
<text x="265.5" y="185.9">Revision</text>
<text x="203.2" y="189.7">A4</text>
<text x="201.9" y="193.5">Date:</text>
<text x="201.9" y="196.1">File:</text>
<text x="213.3" y="193.5">5/01/2026</text>
<text x="213.4" y="196.1">C:\Users\..\Connectors.SchDoc</text>
<text x="252.8" y="193.5">Sheet</text>
<text x="252.8" y="196.1">Drawn By:</text>
<text x="259.6" y="193.5">of</text>
<text x="37.9" y="199.9">1</text>
<text x="110.9" y="199.9">2</text>
<text x="184.1" y="199.9">3</text>
<text x="257.1" y="199.9">4</text>
</g>
<g font-size="2.3" fill="#000080">
<text x="124.3" y="23.1">ButtonsA</text>
<text x="142.1" y="23.1">105314-1110</text>
<text x="175.2" y="23.1">ButtonsB</text>
<text x="193" y="23.1">105314-1110</text>
<text x="130.4" y="28.5" transform="rotate(90 130.4 28.5)">5</text>
<text x="135.5" y="28.4" transform="rotate(90 135.5 28.4)">4</text>
<text x="140.6" y="28.5" transform="rotate(90 140.6 28.5)">3</text>
<text x="145.7" y="28.4" transform="rotate(90 145.7 28.4)">2</text>
<text x="150.7" y="28.6" transform="rotate(90 150.7 28.6)">1</text>
<text x="181.3" y="27.3" transform="rotate(90 181.3 27.3)">10</text>
<text x="186.4" y="28.4" transform="rotate(90 186.4 28.4)">9</text>
<text x="191.5" y="28.5" transform="rotate(90 191.5 28.5)">8</text>
<text x="196.6" y="28.4" transform="rotate(90 196.6 28.4)">7</text>
<text x="201.6" y="28.4" transform="rotate(90 201.6 28.4)">6</text>
<text x="48" y="33.3">Supply</text>
<text x="48" y="43.5">105314-1204</text>
<text x="37.8" y="68.9">M1</text>
<text x="77.8" y="72.7">Connectors[1D], MCU[3D]</text>
<text x="77.9" y="75.3">Connectors[1D], MCU[3D]</text>
<text x="77.9" y="77.8">Connectors[1D], MCU[3D]</text>
<text x="77.9" y="80.3">Connectors[1D], MCU[3C]</text>
<text x="130.2" y="79.9" transform="rotate(-90 130.2 79.9)">Connectors[4B], MCU[2D]</text>
<text x="135.3" y="79.9" transform="rotate(-90 135.3 79.9)">Connectors[3B], MCU[2D]</text>
<text x="140.3" y="79.9" transform="rotate(-90 140.3 79.9)">Connectors[3B], MCU[2D]</text>
<text x="145.5" y="79.8" transform="rotate(-90 145.5 79.8)">Connectors[4B], MCU[2C]</text>
<text x="150.5" y="79.8" transform="rotate(-90 150.5 79.8)">Connectors[4B], MCU[2C]</text>
<text x="37.8" y="84.2">220AMA10R</text>
<text x="37.8" y="94.4">M2</text>
<text x="167.6" y="91.8">CDB_1</text>
<text x="181.1" y="92.3" transform="rotate(-90 181.1 92.3)">Connectors[2A], MCU[2D]</text>
<text x="190.5" y="91.8">CDB_2</text>
<text x="204" y="92.3" transform="rotate(-90 204 92.3)">Connectors[2A], MCU[2D]</text>
<text x="213.4" y="91.8">CDB_3</text>
<text x="226.9" y="92.3" transform="rotate(-90 226.9 92.3)">Connectors[2A], MCU[2C]</text>
<text x="236.3" y="91.8">CDB_4</text>
<text x="249.7" y="92.3" transform="rotate(-90 249.7 92.3)">Connectors[3A], MCU[2C]</text>
<text x="259.2" y="91.8">CDB_5</text>
<text x="272.6" y="92.3" transform="rotate(-90 272.6 92.3)">Connectors[2A], MCU[2D]</text>
<text x="77.8" y="98.2">Connectors[2D], MCU[2B]</text>
<text x="77.9" y="100.7">Connectors[2D], MCU[3B]</text>
<text x="167.6" y="99.4">100 nF</text>
<text x="190.5" y="99.4">100 nF</text>
<text x="213.4" y="99.4">100 nF</text>
<text x="236.3" y="99.4">100 nF</text>
<text x="259.2" y="99.4">100 nF</text>
<text x="77.9" y="105.8">Connectors[2D], MCU[2B]</text>
<text x="77.9" y="103.3">Connectors[2D], MCU[2B]</text>
<text x="178.5" y="104.3">RDB_1</text>
<text x="178.5" y="106.8">10 K</text>
<text x="201.4" y="104.3">RDB_2</text>
<text x="201.4" y="106.8">10 K</text>
<text x="224.3" y="104.3">RDB_3</text>
<text x="224.3" y="106.8">10 K</text>
<text x="247.2" y="104.3">RDB_4</text>
<text x="247.2" y="106.8">10 K</text>
<text x="270.1" y="104.3">RDB_5</text>
<text x="270.1" y="106.8">10 K</text>
<text x="37.8" y="109.6">220AMA10R</text>
<text x="37.8" y="122.3">M3</text>
<text x="42.9" y="122.3">220AMA10R</text>
<text x="78.5" y="126.2">Connectors[2D], MCU[3C]</text>
<text x="78.5" y="128.7">Connectors[3D], MCU[3C]</text>
<text x="78.5" y="131.2">Connectors[3D], MCU[3C]</text>
<text x="204" y="131.2">CAN[3B]</text>
<text x="78.5" y="133.8">Connectors[3D], MCU[3C]</text>
<text x="204" y="136.3">CAN[3B]</text>
<text x="243.9" y="142.7">J_CAN</text>
<text x="243.9" y="155.4">105314-1306</text>
<text x="84.4" y="168.7" transform="rotate(-90 84.4 168.7)">Connectors[1B], MCU[2B]</text>
<text x="97.1" y="168.7" transform="rotate(-90 97.1 168.7)">Connectors[1B], MCU[3B]</text>
<text x="109.8" y="168.7" transform="rotate(-90 109.8 168.7)">Connectors[1B], MCU[2B]</text>
<text x="122.6" y="168.7" transform="rotate(-90 122.6 168.7)">Connectors[1C], MCU[2B]</text>
<text x="135.3" y="168.7" transform="rotate(-90 135.3 168.7)">Connectors[1C], MCU[3C]</text>
<text x="148" y="168.7" transform="rotate(-90 148 168.7)">Connectors[1C], MCU[3C]</text>
<text x="160.7" y="168.7" transform="rotate(-90 160.7 168.7)">Connectors[1C], MCU[3C]</text>
<text x="173.4" y="168.7" transform="rotate(-90 173.4 168.7)">Connectors[1C], MCU[3C]</text>
<text x="33.5" y="178.8" transform="rotate(-90 33.5 178.8)">Connectors[1B], MCU[3D]</text>
<text x="36" y="175.5">RDBM1_1</text>
<text x="36" y="178.1">10 K</text>
<text x="46.2" y="178.8" transform="rotate(-90 46.2 178.8)">Connectors[1B], MCU[3D]</text>
<text x="48.8" y="175.5">RDBM1_2</text>
<text x="48.8" y="178.1">10 K</text>
<text x="58.9" y="178.8" transform="rotate(-90 58.9 178.8)">Connectors[1B], MCU[3D]</text>
<text x="61.5" y="175.5">RDBM1_4</text>
<text x="61.5" y="178.1">10 K</text>
<text x="71.7" y="178.8" transform="rotate(-90 71.7 178.8)">Connectors[1B], MCU[3C]</text>
<text x="74.2" y="175.5">RDBM1_8</text>
<text x="74.2" y="178.1">10 K</text>
<text x="86.9" y="175.5">RDBM2_1</text>
<text x="86.9" y="178.1">10 K</text>
<text x="99.7" y="175.5">RDBM2_2</text>
<text x="99.7" y="178.1">10 K</text>
<text x="112.4" y="175.5">RDBM2_4</text>
<text x="112.4" y="178.1">10 K</text>
<text x="125.1" y="175.5">RDBM2_8</text>
<text x="125.1" y="178.1">10 K</text>
<text x="137.8" y="175.5">RDBM3_1</text>
<text x="137.8" y="178.1">10 K</text>
<text x="150.5" y="175.5">RDBM3_2</text>
<text x="150.5" y="178.1">10 K</text>
<text x="163.2" y="175.5">RDBM3_4</text>
<text x="163.2" y="178.1">10 K</text>
<text x="175.9" y="175.5">RDBM3_8</text>
<text x="175.9" y="178.1">10 K</text>
</g>
<g font-size="2.3" fill="#800000">
<text x="34.1" y="28.2">+5</text>
<text x="32.8" y="48.6">GND</text>
<text x="130.2" y="51.6" transform="rotate(-90 130.2 51.6)">Button_0</text>
<text x="135.3" y="51.6" transform="rotate(-90 135.3 51.6)">Button_4</text>
<text x="140.3" y="51.6" transform="rotate(-90 140.3 51.6)">Button_3</text>
<text x="145.5" y="51.6" transform="rotate(-90 145.5 51.6)">Button_2</text>
<text x="150.5" y="51.6" transform="rotate(-90 150.5 51.6)">Button_1</text>
<text x="177.8" y="48.6">GND</text>
<text x="25.7" y="63.8">3V3</text>
<text x="68.3" y="72.7">M1_p1</text>
<text x="68.3" y="75.3">M1_p2</text>
<text x="68.3" y="77.8">M1_p4</text>
<text x="68.3" y="80.3">M1_p8</text>
<text x="25.7" y="89.3">3V3</text>
<text x="178.5" y="88.1" transform="rotate(-90 178.5 88.1)">Button_4</text>
<text x="201.4" y="88" transform="rotate(-90 201.4 88)">Button_3</text>
<text x="224.3" y="88.1" transform="rotate(-90 224.3 88.1)">Button_2</text>
<text x="247.2" y="87.9" transform="rotate(-90 247.2 87.9)">Button_1</text>
<text x="270.1" y="88.1" transform="rotate(-90 270.1 88.1)">Button_0</text>
<text x="159.6" y="95.6">GND</text>
<text x="182.5" y="95.6">GND</text>
<text x="205.4" y="95.6">GND</text>
<text x="228.3" y="95.6">GND</text>
<text x="251.2" y="95.6">GND</text>
<text x="68.3" y="98.2">M2_p1</text>
<text x="68.3" y="100.7">M2_p2</text>
<text x="68.3" y="103.3">M2_p4</text>
<text x="68.3" y="105.8">M2_p8</text>
<text x="25.7" y="117.3">3V3</text>
<text x="175.9" y="114.7">3V3</text>
<text x="198.8" y="114.7">3V3</text>
<text x="221.7" y="114.7">3V3</text>
<text x="244.6" y="114.7">3V3</text>
<text x="267.4" y="114.7">3V3</text>
<text x="68.3" y="126.2">M3_p1</text>
<text x="68.3" y="128.7">M3_p2</text>
<text x="68.3" y="131.2">M3_p4</text>
<text x="215.9" y="131.2">CAN1_H</text>
<text x="230" y="130">CAN1_H</text>
<text x="68.3" y="133.8">M3_p8</text>
<text x="215.9" y="136.3">CAN1_L</text>
<text x="230" y="135">CAN1_L</text>
<text x="215.6" y="149.1">GND</text>
<text x="226.1" y="145.2">CAN1_L</text>
<text x="267.3" y="149.1">GND</text>
<text x="226.1" y="150.3">CAN1_H</text>
<text x="36.1" y="166.1" transform="rotate(-90 36.1 166.1)">M1_p1</text>
<text x="48.8" y="166.1" transform="rotate(-90 48.8 166.1)">M1_p2</text>
<text x="61.5" y="166.1" transform="rotate(-90 61.5 166.1)">M1_p4</text>
<text x="74.2" y="166.1" transform="rotate(-90 74.2 166.1)">M1_p8</text>
<text x="86.9" y="166.1" transform="rotate(-90 86.9 166.1)">M2_p1</text>
<text x="99.7" y="166.1" transform="rotate(-90 99.7 166.1)">M2_p2</text>
<text x="112.4" y="166.1" transform="rotate(-90 112.4 166.1)">M2_p4</text>
<text x="125.1" y="166.1" transform="rotate(-90 125.1 166.1)">M2_p8</text>
<text x="137.8" y="166.1" transform="rotate(-90 137.8 166.1)">M3_p1</text>
<text x="150.5" y="166.1" transform="rotate(-90 150.5 166.1)">M3_p2</text>
<text x="163.2" y="166.1" transform="rotate(-90 163.2 166.1)">M3_p4</text>
<text x="176" y="166.1" transform="rotate(-90 176 166.1)">M3_p8</text>
<text x="32.8" y="188.5">GND</text>
<text x="45.6" y="188.5">GND</text>
<text x="58.3" y="188.5">GND</text>
<text x="71" y="188.5">GND</text>
<text x="83.7" y="188.5">GND</text>
<text x="96.4" y="188.5">GND</text>
<text x="109.1" y="188.5">GND</text>
<text x="121.9" y="188.5">GND</text>
<text x="134.6" y="188.5">GND</text>
<text x="147.3" y="188.5">GND</text>
<text x="160" y="188.5">GND</text>
<text x="172.8" y="188.5">GND</text>
</g>
</svg>
